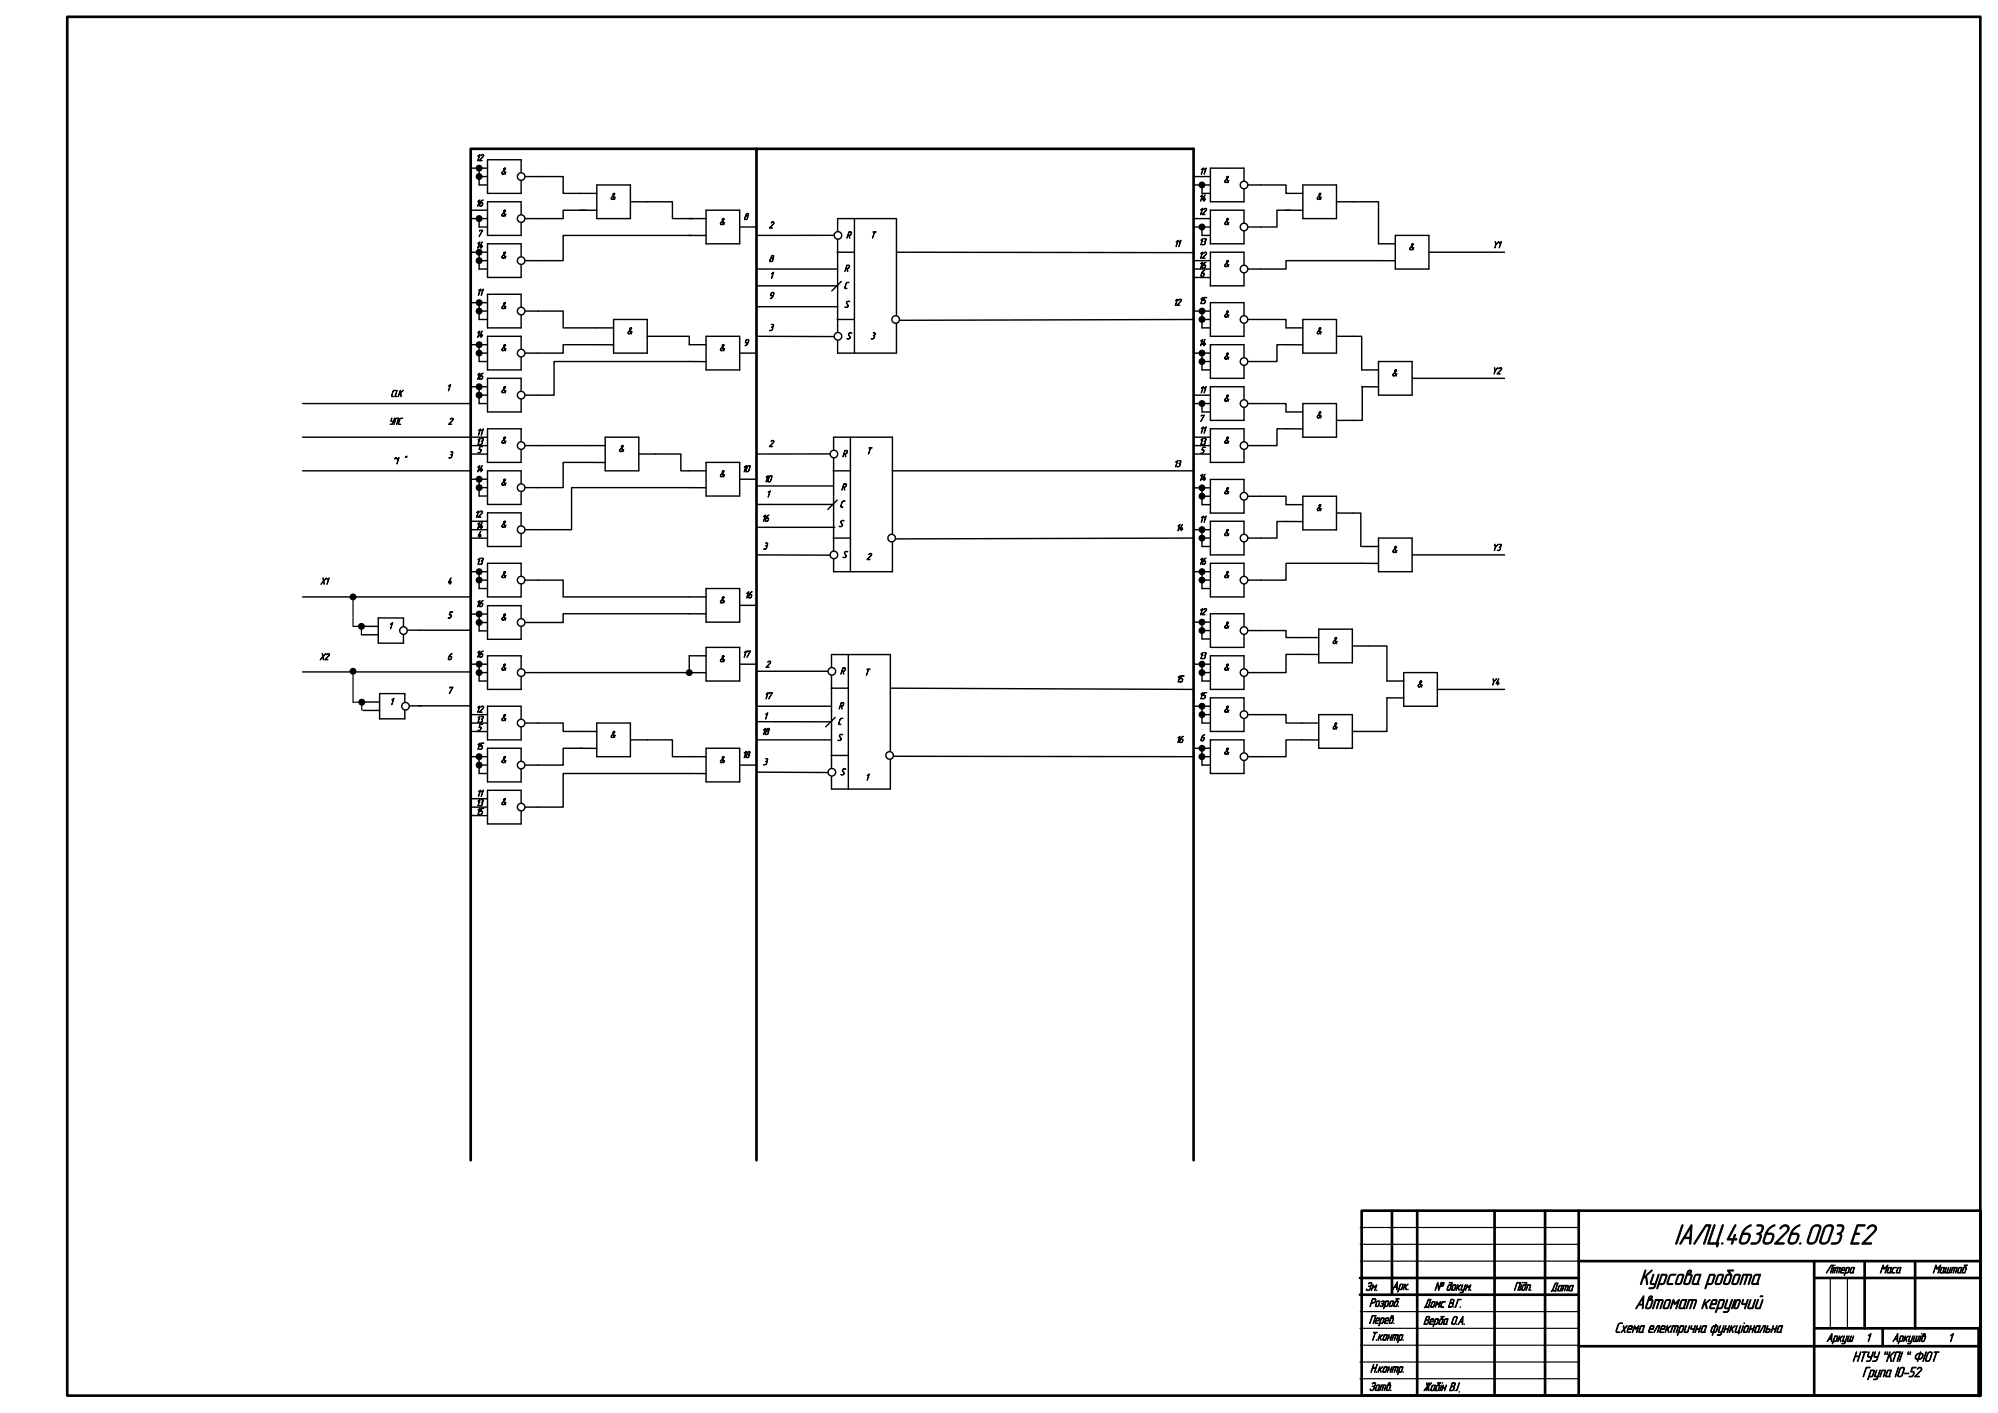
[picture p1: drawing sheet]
<svg xmlns="http://www.w3.org/2000/svg" width="594mm" height="420mm" viewBox="0 0 594 420" stroke-linecap="round" stroke-linejoin="round" font-family="sans-serif">
<path d="M225 44.2h-85v300.8M225 345v-300.7h130v300.7M589 395v-390h-569v410h569" fill="none" stroke="#000" stroke-width=".79"/>
<path d="M105 177.5v6M105 199.6v9.2h2.6M105 183.7v2.4" fill="none" stroke="#000" stroke-width=".35"/>
<path d="M246.9 135h-21.9M247.8 140h5M247.9 130h17.5v40h-17.5zM252.9 130v40M265.4 140h89.6M225 150h22.9M247.8 160h5M249 148.7l-2.8 2.8M355 160l-88.7 .2M225 165l21.9 .1M125 187.4h15" fill="none" stroke="#000" stroke-width=".42"/>
<circle cx="248" cy="135" r="1.13" fill="#fff"/>
<circle cx="248" cy="135" r="1.13" fill="none" stroke="#000" stroke-width=".42"/>
<circle cx="248" cy="165" r="1.13" fill="#fff"/>
<circle cx="248" cy="165" r="1.13" fill="none" stroke="#000" stroke-width=".42"/>
<circle cx="265.2" cy="160" r="1.13" fill="#fff"/>
<g fill="none" stroke="#000" stroke-width=".42">
<path d="M248.1 70h-23.1M249 75h5M249.1 65h17.5v40h-17.5zM254.1 65v40M266.6 75l88.4 .1M225 85h24.1M225 100l23.1 .1M249 95h5M250.2 83.7l-2.8 2.8M355 95l-87.5 .2M225 144.5h22.9"/>
<circle cx="265.2" cy="160" r="1.13"/>
</g>
<circle cx="249.2" cy="70" r="1.13" fill="#fff"/>
<circle cx="249.2" cy="70" r="1.13" fill="none" stroke="#000" stroke-width=".42"/>
<circle cx="249.2" cy="100" r="1.13" fill="#fff"/>
<circle cx="249.2" cy="100" r="1.13" fill="none" stroke="#000" stroke-width=".42"/>
<circle cx="266.4" cy="95" r="1.13" fill="#fff"/>
<g fill="none" stroke="#000" stroke-width=".42">
<path d="M225 80h24.1M225 199.6h21.3M247.3 194.6h17.5v40h-17.5zM252.3 194.6v40M225 214.6h22.3M247.2 204.6h5M248.4 213.3l-2.8 2.8M264.8 204.6l90.2 .4M225 229.6l21.3 .1M247.2 224.6h5M265.7 224.9l89.3 .1"/>
<circle cx="266.4" cy="95" r="1.13"/>
</g>
<circle cx="247.4" cy="199.6" r="1.13" fill="#fff"/>
<circle cx="247.4" cy="199.6" r="1.13" fill="none" stroke="#000" stroke-width=".42"/>
<circle cx="247.4" cy="229.6" r="1.13" fill="#fff"/>
<circle cx="247.4" cy="229.6" r="1.13" fill="none" stroke="#000" stroke-width=".42"/>
<circle cx="264.6" cy="224.6" r="1.13" fill="#fff"/>
<g fill="none" stroke="#000" stroke-width=".42">
<path d="M107.5 186.2h5M107.5 188.8h5M112.5 183.8h7.5v7.5h-7.5zM120 187.4h5M107.9 208.7h5M107.9 211.3h5M112.9 206.3h7.5v7.5h-7.5zM120.4 209.9h5M225 210h22.3"/>
<circle cx="264.6" cy="224.6" r="1.13"/>
</g>
<path d="M105 186.2h2.5v2.6M107.6 208.8v2.3" fill="none" stroke="#000" stroke-width=".35"/>
<circle cx="120" cy="187.5" r="1.13" fill="#fff"/>
<g fill="none" stroke="#000" stroke-width=".42">
<path d="M124.6 209.9h15"/>
<circle cx="120" cy="187.5" r="1.13"/>
</g>
<circle cx="120.6" cy="210" r="1.13" fill="#fff"/>
<g fill="none" stroke="#000" stroke-width=".42">
<path d="M140 50h5M142.5 52.5h2.5M145 47.5h10v10h-10zM155 52.5h5M225 91.2h24.1M90 120h50M90 130h50M90 140h50M225.4 156.8h22.9M90 177.5h50M90 199.8h50M225 220h22.3"/>
<circle cx="120.6" cy="210" r="1.13"/>
</g>
<path d="M588.6 395v20" fill="none" stroke="#000" stroke-width="1.1"/>
<g fill="none" stroke="#000" stroke-width=".35">
<path d="M404.6 370h65M404.6 365h65M404.6 375h65M404.5 395h65M404.6 390h65M404.6 400h65M544.4 380v15M549.5 380v15M404.5 410h65M404.5 405h65"/>
<circle cx="105" cy="177.5" r=".85"/>
<circle cx="105" cy="199.6" r=".85"/>
<circle cx="107.5" cy="186.3" r=".85"/>
<circle cx="107.6" cy="208.8" r=".85"/>
</g>
<g fill="none" stroke="#000" stroke-width=".79">
<path d="M414 360v25M421.5 360v55M444.5 360v55M459.5 360v55M469.5 360v55M405 360h184.1v55h-184.1zM469.5 375h119.1M539.6 375v40M554.6 375v20M569.6 375v20M404.5 385h65M404.5 380h65"/>
<path d="M539.6 395h49.2M539.6 380h49.1M560 394.9v5.1M469.5 400.3h119.1"/>
</g>
<g fill="#000">
<circle cx="105" cy="177.5" r=".85"/>
<circle cx="105" cy="199.6" r=".85"/>
<circle cx="107.5" cy="186.3" r=".85"/>
<circle cx="107.6" cy="208.8" r=".85"/>
</g>
<circle cx="155" cy="52.5" r="1.13" fill="#fff"/>
<g fill="none" stroke="#000" stroke-width=".42">
<path d="M142.5 50v5h2.5M140 62.5h5M140 65h5M145 60h10v10h-10zM155 65h5"/>
<circle cx="155" cy="52.5" r="1.13"/>
</g>
<g fill="#000">
<circle cx="142.5" cy="52.5" r=".85"/>
<circle cx="142.5" cy="50" r=".85"/>
</g>
<g fill="none" stroke="#000" stroke-width=".35">
<circle cx="142.5" cy="52.5" r=".85"/>
<circle cx="142.5" cy="50" r=".85"/>
</g>
<circle cx="155" cy="65" r="1.13" fill="#fff"/>
<g fill="none" stroke="#000" stroke-width=".42">
<path d="M140 75h5M142.5 65v2.5h2.5M142.5 77.5h2.5M145 72.5h10v10h-10zM155 77.5h5"/>
<circle cx="155" cy="65" r="1.13"/>
</g>
<circle cx="142.5" cy="65" r=".85" fill="#000"/>
<circle cx="142.5" cy="65" r=".85" fill="none" stroke="#000" stroke-width=".35"/>
<circle cx="155" cy="77.5" r="1.13" fill="#fff"/>
<g fill="none" stroke="#000" stroke-width=".42">
<path d="M142.5 75v5h2.5M140 90h5M142.5 92.5h2.5M145 87.5h10v10h-10zM155 92.5h5"/>
<circle cx="155" cy="77.5" r="1.13"/>
</g>
<g fill="#000">
<circle cx="142.5" cy="75" r=".85"/>
<circle cx="142.5" cy="77.5" r=".85"/>
</g>
<g fill="none" stroke="#000" stroke-width=".35">
<circle cx="142.5" cy="75" r=".85"/>
<circle cx="142.5" cy="77.5" r=".85"/>
</g>
<circle cx="155" cy="92.5" r="1.13" fill="#fff"/>
<g fill="none" stroke="#000" stroke-width=".42">
<path d="M142.5 90v5h2.5M145 100h10v10h-10zM140 102.5h5M142.5 105h2.5M155 105h5"/>
<circle cx="155" cy="92.5" r="1.13"/>
</g>
<g fill="#000">
<circle cx="142.5" cy="90" r=".85"/>
<circle cx="142.5" cy="92.5" r=".85"/>
</g>
<g fill="none" stroke="#000" stroke-width=".35">
<circle cx="142.5" cy="90" r=".85"/>
<circle cx="142.5" cy="92.5" r=".85"/>
</g>
<circle cx="155" cy="105" r="1.13" fill="#fff"/>
<g fill="none" stroke="#000" stroke-width=".42">
<path d="M140 115h5M142.5 102.5v5h2.5M142.5 117.5h2.5M145 112.5h10v10h-10zM155 117.5h5"/>
<circle cx="155" cy="105" r="1.13"/>
</g>
<g fill="#000">
<circle cx="142.5" cy="105" r=".85"/>
<circle cx="142.5" cy="102.5" r=".85"/>
</g>
<g fill="none" stroke="#000" stroke-width=".35">
<circle cx="142.5" cy="105" r=".85"/>
<circle cx="142.5" cy="102.5" r=".85"/>
</g>
<circle cx="155" cy="117.5" r="1.13" fill="#fff"/>
<g fill="none" stroke="#000" stroke-width=".42">
<path d="M142.5 115v5h2.5M145 140h10v10h-10zM140 142.5h5M142.5 145h2.5M155 145h5"/>
<circle cx="155" cy="117.5" r="1.13"/>
</g>
<g fill="#000">
<circle cx="142.5" cy="117.5" r=".85"/>
<circle cx="142.5" cy="115" r=".85"/>
</g>
<g fill="none" stroke="#000" stroke-width=".35">
<circle cx="142.5" cy="117.5" r=".85"/>
<circle cx="142.5" cy="115" r=".85"/>
</g>
<circle cx="155" cy="145" r="1.13" fill="#fff"/>
<g fill="none" stroke="#000" stroke-width=".42">
<path d="M140 130h5M140 132.5h5M140 135h5M145 127.5h10v10h-10zM155 132.5h5M142.5 142.5v5h2.5"/>
<circle cx="155" cy="145" r="1.13"/>
</g>
<g fill="#000">
<circle cx="142.5" cy="145" r=".85"/>
<circle cx="142.5" cy="142.5" r=".85"/>
</g>
<g fill="none" stroke="#000" stroke-width=".35">
<circle cx="142.5" cy="145" r=".85"/>
<circle cx="142.5" cy="142.5" r=".85"/>
</g>
<circle cx="155" cy="132.5" r="1.13" fill="#fff"/>
<g fill="none" stroke="#000" stroke-width=".42">
<path d="M140 155h5M140 157.5h5M140 160h5M145 152.5h10v10h-10zM155 157.5h5"/>
<circle cx="155" cy="132.5" r="1.13"/>
</g>
<circle cx="155" cy="157.5" r="1.13" fill="#fff"/>
<g fill="none" stroke="#000" stroke-width=".42">
<path d="M140 170h5M142.5 172.5h2.5M145 167.5h10v10h-10zM155 172.5h5"/>
<circle cx="155" cy="157.5" r="1.13"/>
</g>
<circle cx="155" cy="172.5" r="1.13" fill="#fff"/>
<g fill="none" stroke="#000" stroke-width=".42">
<path d="M142.5 170v5h2.5M140 182.6h5M142.5 185.1h2.5M145 180.1h10v10h-10zM155 185.1h5"/>
<circle cx="155" cy="172.5" r="1.13"/>
</g>
<g fill="#000">
<circle cx="142.5" cy="170" r=".85"/>
<circle cx="142.5" cy="172.5" r=".85"/>
</g>
<g fill="none" stroke="#000" stroke-width=".35">
<circle cx="142.5" cy="170" r=".85"/>
<circle cx="142.5" cy="172.5" r=".85"/>
</g>
<circle cx="155" cy="185.1" r="1.13" fill="#fff"/>
<g fill="none" stroke="#000" stroke-width=".42">
<path d="M140 197.5h5M142.5 182.6v5h2.5M145 195h10v10h-10zM142.5 200h2.5M155 200h5"/>
<circle cx="155" cy="185.1" r="1.13"/>
</g>
<g fill="#000">
<circle cx="142.5" cy="185.1" r=".85"/>
<circle cx="142.5" cy="182.6" r=".85"/>
</g>
<g fill="none" stroke="#000" stroke-width=".35">
<circle cx="142.5" cy="185.1" r=".85"/>
<circle cx="142.5" cy="182.6" r=".85"/>
</g>
<circle cx="155" cy="200" r="1.13" fill="#fff"/>
<g fill="none" stroke="#000" stroke-width=".42">
<path d="M142.5 197.5v5h2.5M140 212.5h5M140 215h5M140 217.5h5M145 210h10v10h-10zM155 215h5"/>
<circle cx="155" cy="200" r="1.13"/>
</g>
<g fill="#000">
<circle cx="142.5" cy="197.5" r=".85"/>
<circle cx="142.5" cy="200" r=".85"/>
</g>
<g fill="none" stroke="#000" stroke-width=".35">
<circle cx="142.5" cy="197.5" r=".85"/>
<circle cx="142.5" cy="200" r=".85"/>
</g>
<circle cx="155" cy="215" r="1.13" fill="#fff"/>
<g fill="none" stroke="#000" stroke-width=".42">
<path d="M140 225h5M142.5 227.5h2.5M145 222.5h10v10h-10zM155 227.5h5"/>
<circle cx="155" cy="215" r="1.13"/>
</g>
<circle cx="155" cy="227.5" r="1.13" fill="#fff"/>
<g fill="none" stroke="#000" stroke-width=".42">
<path d="M140 237.5h5M140 240h5M142.5 225v5h2.5M145 235h10v10h-10zM155 240h5M140 242.5h5"/>
<circle cx="155" cy="227.5" r="1.13"/>
</g>
<g fill="#000">
<circle cx="142.5" cy="227.5" r=".85"/>
<circle cx="142.5" cy="225" r=".85"/>
</g>
<g fill="none" stroke="#000" stroke-width=".35">
<circle cx="142.5" cy="227.5" r=".85"/>
<circle cx="142.5" cy="225" r=".85"/>
</g>
<circle cx="155" cy="240" r="1.13" fill="#fff"/>
<g fill="none" stroke="#000" stroke-width=".42">
<path d="M160 52.5h7.5v5h10M177.5 55h10v10h-10zM355 55h5M355 52.5h5M360 50h10v10h-10zM370 55h5M172.5 62.5h5M174.3 62.5h-6.8v2.5h-7.5M187.5 60h12.5v5h6M205 65h5M205 70h5M205.6 70h-38.1v7.5h-7.5"/>
<path d="M210 62.5h10v10h-10zM220 67.5h5M160 92.5h7.5v5h15M182.5 95h10v10h-10zM192.5 100h12.5v2.5h5M210 100h10v10h-10zM182.5 102.5h-15v2.5h-7.5M210 107.5h-45.2v10h-4.8M220 105h5M160 132.5h20M180 137.5h-12.5v7.5h-7.5M180 130h10v10h-10z"/>
<path d="M190 135h12.5v5h7.5M210 137.5h10v10h-10zM210 145h-40v12.5h-10M220 142.5h5M160 172.5h7.5v5h42.5M210 175h10v10h-10zM205 182.5h5M205.1 182.5h-37.6v2.6h-7.5M210 192.5h10v10h-10zM210 195h-5v5M220 180h5M220 197.5h5"/>
<path d="M160 215h7.5v2.5h10M160 200h45M177.5 215h10v10h-10zM187.5 220h12.5v5h10M205 200h5M172.5 222.5h5M173.1 222.5h-5.6v5h-7.5M210 230h-42.5v10h-7.5M210 222.5h10v10h-10zM220 227.5h5"/>
<circle cx="155" cy="240" r="1.13"/>
</g>
<circle cx="205" cy="200" r=".85" fill="#000"/>
<circle cx="205" cy="200" r=".85" fill="none" stroke="#000" stroke-width=".35"/>
<circle cx="370" cy="55" r="1.13" fill="#fff"/>
<g fill="none" stroke="#000" stroke-width=".42">
<path d="M357.5 55v2.5h2.5M355 65h5M355 67.5h5M360 62.5h10v10h-10zM370 67.5h5"/>
<circle cx="370" cy="55" r="1.13"/>
</g>
<circle cx="357.5" cy="55" r=".85" fill="#000"/>
<circle cx="357.5" cy="55" r=".85" fill="none" stroke="#000" stroke-width=".35"/>
<circle cx="370" cy="67.5" r="1.13" fill="#fff"/>
<g fill="none" stroke="#000" stroke-width=".42">
<path d="M355 77.5h5M355 80h5M357.5 67.5v2.5h2.5M360 75h10v10h-10zM370 80h5M355 82.5h5"/>
<circle cx="370" cy="67.5" r="1.13"/>
</g>
<circle cx="357.5" cy="67.5" r=".85" fill="#000"/>
<circle cx="357.5" cy="67.5" r=".85" fill="none" stroke="#000" stroke-width=".35"/>
<circle cx="370" cy="80" r="1.13" fill="#fff"/>
<g fill="none" stroke="#000" stroke-width=".42">
<path d="M355 92.5h5M357.5 95h2.5M360 90h10v10h-10zM370 95h5"/>
<circle cx="370" cy="80" r="1.13"/>
</g>
<circle cx="370" cy="95" r="1.13" fill="#fff"/>
<g fill="none" stroke="#000" stroke-width=".42">
<path d="M357.5 92.5v5h2.5M355 105h5M357.5 107.5h2.5M360 102.5h10v10h-10zM370 107.5h5"/>
<circle cx="370" cy="95" r="1.13"/>
</g>
<g fill="#000">
<circle cx="357.5" cy="95" r=".85"/>
<circle cx="357.5" cy="92.5" r=".85"/>
</g>
<g fill="none" stroke="#000" stroke-width=".35">
<circle cx="357.5" cy="95" r=".85"/>
<circle cx="357.5" cy="92.5" r=".85"/>
</g>
<circle cx="370" cy="107.5" r="1.13" fill="#fff"/>
<g fill="none" stroke="#000" stroke-width=".42">
<path d="M355 117.5h5M357.5 105v5h2.5M360 115h10v10h-10zM355 120h5M370 120h5"/>
<circle cx="370" cy="107.5" r="1.13"/>
</g>
<g fill="#000">
<circle cx="357.5" cy="105" r=".85"/>
<circle cx="357.5" cy="107.5" r=".85"/>
</g>
<g fill="none" stroke="#000" stroke-width=".35">
<circle cx="357.5" cy="105" r=".85"/>
<circle cx="357.5" cy="107.5" r=".85"/>
</g>
<circle cx="370" cy="120" r="1.13" fill="#fff"/>
<g fill="none" stroke="#000" stroke-width=".42">
<path d="M355 130h5M355 132.5h5M355 135h5M357.5 120v2.5h2.5M360 127.5h10v10h-10zM370 132.5h5"/>
<circle cx="370" cy="120" r="1.13"/>
</g>
<circle cx="357.5" cy="120" r=".85" fill="#000"/>
<circle cx="357.5" cy="120" r=".85" fill="none" stroke="#000" stroke-width=".35"/>
<circle cx="370" cy="132.5" r="1.13" fill="#fff"/>
<g fill="none" stroke="#000" stroke-width=".42">
<path d="M355 145.1h5M357.5 147.6h2.5M360 142.6h10v10h-10zM370 147.6h5"/>
<circle cx="370" cy="132.5" r="1.13"/>
</g>
<circle cx="370" cy="147.6" r="1.13" fill="#fff"/>
<g fill="none" stroke="#000" stroke-width=".42">
<path d="M355 157.5h5M357.5 145.1v5h2.5M357.5 160h2.5M360 155h10v10h-10zM370 160h5"/>
<circle cx="370" cy="147.6" r="1.13"/>
</g>
<g fill="#000">
<circle cx="357.5" cy="145.1" r=".85"/>
<circle cx="357.5" cy="147.6" r=".85"/>
</g>
<g fill="none" stroke="#000" stroke-width=".35">
<circle cx="357.5" cy="145.1" r=".85"/>
<circle cx="357.5" cy="147.6" r=".85"/>
</g>
<circle cx="370" cy="160" r="1.13" fill="#fff"/>
<g fill="none" stroke="#000" stroke-width=".42">
<path d="M357.5 157.5v5h2.5M355 170h5M357.5 172.5h2.5M360 167.5h10v10h-10zM370 172.5h5"/>
<circle cx="370" cy="160" r="1.13"/>
</g>
<g fill="#000">
<circle cx="357.5" cy="157.5" r=".85"/>
<circle cx="357.5" cy="160" r=".85"/>
</g>
<g fill="none" stroke="#000" stroke-width=".35">
<circle cx="357.5" cy="157.5" r=".85"/>
<circle cx="357.5" cy="160" r=".85"/>
</g>
<circle cx="370" cy="172.5" r="1.13" fill="#fff"/>
<g fill="none" stroke="#000" stroke-width=".42">
<path d="M357.5 170v5h2.5M355 185h5M357.5 187.5h2.5M360 182.5h10v10h-10zM370 187.5h5"/>
<circle cx="370" cy="172.5" r="1.13"/>
</g>
<g fill="#000">
<circle cx="357.5" cy="170" r=".85"/>
<circle cx="357.5" cy="172.5" r=".85"/>
</g>
<g fill="none" stroke="#000" stroke-width=".35">
<circle cx="357.5" cy="170" r=".85"/>
<circle cx="357.5" cy="172.5" r=".85"/>
</g>
<circle cx="370" cy="187.5" r="1.13" fill="#fff"/>
<g fill="none" stroke="#000" stroke-width=".42">
<path d="M355 197.5h5M357.5 185v5h2.5M360 195h10v10h-10zM357.5 200h2.5M370 200h5"/>
<circle cx="370" cy="187.5" r="1.13"/>
</g>
<g fill="#000">
<circle cx="357.5" cy="185" r=".85"/>
<circle cx="357.5" cy="187.5" r=".85"/>
</g>
<g fill="none" stroke="#000" stroke-width=".35">
<circle cx="357.5" cy="185" r=".85"/>
<circle cx="357.5" cy="187.5" r=".85"/>
</g>
<circle cx="370" cy="200" r="1.13" fill="#fff"/>
<g fill="none" stroke="#000" stroke-width=".42">
<path d="M357.5 197.5v5h2.5M355 210h5M357.5 212.5h2.5M360 207.5h10v10h-10zM370 212.5h5"/>
<circle cx="370" cy="200" r="1.13"/>
</g>
<g fill="#000">
<circle cx="357.5" cy="197.5" r=".85"/>
<circle cx="357.5" cy="200" r=".85"/>
</g>
<g fill="none" stroke="#000" stroke-width=".35">
<circle cx="357.5" cy="197.5" r=".85"/>
<circle cx="357.5" cy="200" r=".85"/>
</g>
<circle cx="370" cy="212.5" r="1.13" fill="#fff"/>
<g fill="none" stroke="#000" stroke-width=".42">
<path d="M357.5 210v5h2.5M360 220h10v10h-10zM355 222.5h5M357.5 225h2.5M370 225h5"/>
<circle cx="370" cy="212.5" r="1.13"/>
</g>
<g fill="#000">
<circle cx="357.5" cy="212.5" r=".85"/>
<circle cx="357.5" cy="210" r=".85"/>
</g>
<g fill="none" stroke="#000" stroke-width=".35">
<circle cx="357.5" cy="212.5" r=".85"/>
<circle cx="357.5" cy="210" r=".85"/>
</g>
<circle cx="370" cy="225" r="1.13" fill="#fff"/>
<g fill="none" stroke="#000" stroke-width=".42">
<path d="M375 55h7.5v2.5h.2M382.5 57.5h5M387.5 55h10v10h-10zM382.5 62.5h5M383.5 62.5h-3.7v5h-4.8M397.5 60h12.5v12.5h5M415 77.5h-32.5v2.5h-7.5M415 70h10v10h-10zM425 75h22.5M375 95h7.5v2.5h5M387.5 95h10v10h-10zM397.5 100h7.5v10h5"/>
<path d="M387.5 102.5h-7.7v5h-4.8M405 115h5M405.2 115v10h-7.7M410 107.5h10v10h-10zM420 112.5h27.5M375 120h7.5v2.5h5M387.5 127.5h-7.7v5h-4.8M387.5 120h10v10h-10zM375 147.6h7.5v2.5h5M382.5 155.1h5M382.7 155.1h-2.9v4.9h-4.8M387.5 147.6h10v10h-10z"/>
<path d="M397.5 152.6h7.2v9.9M410 160h10v10h-10zM405 162.5h5M410 167.5h-27.5v5h-7.5M420 165h27.5M375 187.5h7.5v2.1h9.7M392.2 194.6h-9.7v5.4h-7.5M392.2 187.1h10v10h-10zM402.2 192.1h10.3v10.4h5M375 212.5h7.5v2.5h9.7M392.2 212.5h10v10h-10zM417.5 207.5h-5v10h-10.3"/>
<path d="M417.5 200h10v10h-10zM427.5 205h20M357.5 222.5v5h2.5M392.2 220h-9.7v5h-7.5"/>
<circle cx="370" cy="225" r="1.13"/>
</g>
<g fill="#000">
<circle cx="357.5" cy="222.5" r=".85"/>
<circle cx="357.5" cy="225" r=".85"/>
</g>
<g fill="none" stroke="#000" stroke-width=".35">
<circle cx="357.5" cy="222.5" r=".85"/>
<circle cx="357.5" cy="225" r=".85"/>
</g>
<text font-size="8.9" x="497.9" y="370">ІАЛЦ.463626.003 Е2</text>
<text font-size="6.7" x="487.5" y="382">Курсова робота</text>
<text font-size="5.9" x="486.2" y="389.2">Автомат керуючий</text>
<g font-size="4.5">
<text x="480.2" y="396.2">Схема електрична функціональна</text>
<text x="550.9" y="404.9">НТУУ ``КПІ `` ФІОТ</text>
<text x="553.9" y="409.4">Група ІО-52</text>
</g>
<g font-size="3.7">
<text x="406.1" y="383.8">Зм.</text>
<text x="414" y="383.5">Арк.</text>
<text x="426.6" y="383.7">№ докум.</text>
<text x="450.2" y="383.7">Підп.</text>
<text x="461.2" y="383.9">Дата</text>
<text x="543" y="378.6">Літера</text>
<text x="559" y="378.6">Маса</text>
<text x="574.8" y="378.6">Маштаб</text>
<text x="407.2" y="388.5">Розроб.</text>
<text x="423.5" y="388.7">Домс В.Г.</text>
<text x="407.1" y="393.6">Перев.</text>
<text x="423.3" y="393.8">Верба О.А.</text>
<text x="407.5" y="398.6">Т.контр.</text>
<text x="543.2" y="398.9">Аркуш</text>
<text x="554.9" y="398.9">1</text>
<text x="562.8" y="398.9">Аркушів</text>
<text x="579.4" y="398.9">1</text>
<text x="407.2" y="413.5">Затв.</text>
<text x="407.5" y="408.1">Н.контр.</text>
<text x="423.3" y="413.6">Жабін В.І.</text>
</g>
<g font-size="3">
<text x="141.5" y="47.8">12</text>
<text x="148.9" y="51.8">&amp;</text>
<text x="356.7" y="51.8">11</text>
<text x="181.4" y="59.3">&amp;</text>
<text x="356.5" y="59.8">14</text>
<text x="363.9" y="54.3">&amp;</text>
<text x="391.4" y="59.3">&amp;</text>
<text x="141.5" y="61.3">16</text>
<text x="148.9" y="64.3">&amp;</text>
<text x="221.1" y="65.3">8</text>
<text x="356.5" y="63.8">12</text>
<text x="141.9" y="70.3">7</text>
<text x="213.9" y="66.8">&amp;</text>
<text x="228.6" y="67.8">2</text>
<text x="251.7" y="70.8">R</text>
<text x="258.9" y="70.8">T</text>
<text x="363.9" y="66.8">&amp;</text>
<text x="141.5" y="73.8">14</text>
<text x="148.9" y="76.8">&amp;</text>
<text x="228.6" y="77.8">8</text>
<text x="349.2" y="73.3">11</text>
<text x="356.5" y="76.8">12</text>
<text x="356.5" y="72.8">13</text>
<text x="418.9" y="74.3">&amp;</text>
<text x="443.9" y="73.7">Y1</text>
<text x="228.8" y="82.8">1</text>
<text x="251.1" y="80.7">R</text>
<text x="356.5" y="79.8">16</text>
<text x="356.9" y="82.2">6</text>
<text x="363.9" y="79.3">&amp;</text>
<text x="141.7" y="87.8">11</text>
<text x="228.6" y="88.8">9</text>
<text x="250.9" y="85.8">C</text>
<text x="148.9" y="91.8">&amp;</text>
<text x="251.1" y="91.4">S</text>
<text x="349" y="90.8">12</text>
<text x="356.5" y="90.3">15</text>
<text x="363.9" y="94.3">&amp;</text>
<text x="141.5" y="100.3">14</text>
<text x="186.4" y="99.3">&amp;</text>
<text x="228.7" y="98.3">3</text>
<text x="251.7" y="100.8">S</text>
<text x="258.9" y="100.8">3</text>
<text x="391.4" y="99.3">&amp;</text>
<text x="148.9" y="104.3">&amp;</text>
<text x="213.9" y="104.3">&amp;</text>
<text x="221.1" y="102.8">9</text>
<text x="356.5" y="102.8">14</text>
<text x="363.9" y="106.8">&amp;</text>
<text x="141.5" y="112.8">16</text>
<text x="413.9" y="111.8">&amp;</text>
<text x="443.7" y="111.2">Y2</text>
<text x="116.2" y="118">CLK</text>
<text x="132.8" y="116.2">1</text>
<text x="148.9" y="116.8">&amp;</text>
<text x="356.7" y="116.8">11</text>
<text x="363.9" y="119.3">&amp;</text>
<text x="356.5" y="125.3">7</text>
<text x="391.4" y="124.3">&amp;</text>
<text x="115.7" y="126.2">УПС</text>
<text x="133.2" y="126.2">2</text>
<text x="141.7" y="129.4">11</text>
<text x="148.9" y="131.8">&amp;</text>
<text x="356.7" y="128.8">11</text>
<text x="363.9" y="131.8">&amp;</text>
<text x="116.7" y="138">“1 ”</text>
<text x="133.3" y="136.2">3</text>
<text x="141.5" y="132.2">13</text>
<text x="141.9" y="134.6">5</text>
<text x="183.9" y="134.3">&amp;</text>
<text x="228.6" y="132.8">2</text>
<text x="250.5" y="135.8">R</text>
<text x="257.7" y="135">T</text>
<text x="356.5" y="132.2">13</text>
<text x="356.9" y="134.8">5</text>
<text x="141.5" y="140.3">14</text>
<text x="213.9" y="141.8">&amp;</text>
<text x="220.7" y="140.3">10</text>
<text x="227.2" y="143.3">10</text>
<text x="349" y="138.8">13</text>
<text x="356.5" y="142.9">14</text>
<text x="148.9" y="144.3">&amp;</text>
<text x="227.8" y="147.8">1</text>
<text x="250.2" y="145.7">R</text>
<text x="363.9" y="146.9">&amp;</text>
<text x="141.1" y="153.8">12</text>
<text x="226.5" y="155">16</text>
<text x="249.7" y="150.8">C</text>
<text x="356.7" y="155.3">11</text>
<text x="391.4" y="151.9">&amp;</text>
<text x="141.5" y="157.2">14</text>
<text x="141.9" y="159.8">4</text>
<text x="148.9" y="156.8">&amp;</text>
<text x="249.4" y="156.6">S</text>
<text x="349.7" y="157.8">14</text>
<text x="363.9" y="159.3">&amp;</text>
<text x="141.5" y="167.8">13</text>
<text x="226.9" y="163.3">3</text>
<text x="250.5" y="165.8">S</text>
<text x="257.7" y="166.4">2</text>
<text x="356.5" y="167.8">16</text>
<text x="413.9" y="164.3">&amp;</text>
<text x="443.8" y="163.7">Y3</text>
<text x="95.2" y="173.8">X1</text>
<text x="133" y="173.7">4</text>
<text x="148.9" y="171.8">&amp;</text>
<text x="363.9" y="171.8">&amp;</text>
<text x="213.9" y="179.3">&amp;</text>
<text x="221.5" y="177.8">16</text>
<text x="133.1" y="183.8">5</text>
<text x="141.5" y="180.4">16</text>
<text x="148.9" y="184.4">&amp;</text>
<text x="356.5" y="182.8">12</text>
<text x="115.5" y="187">1</text>
<text x="363.9" y="186.8">&amp;</text>
<text x="396.2" y="191.4">&amp;</text>
<text x="95" y="196.2">X2</text>
<text x="133" y="196.2">6</text>
<text x="141.5" y="195.5">16</text>
<text x="213.9" y="196.8">&amp;</text>
<text x="220.7" y="195.5">17</text>
<text x="356.5" y="195.9">13</text>
<text x="148.9" y="199.3">&amp;</text>
<text x="227.6" y="198.5">2</text>
<text x="249.9" y="200.5">R</text>
<text x="257.1" y="200.8">T</text>
<text x="349.8" y="202.8">15</text>
<text x="363.9" y="199.3">&amp;</text>
<text x="443.3" y="203.7">Y4</text>
<text x="115.9" y="209.5">1</text>
<text x="133" y="206.2">7</text>
<text x="227.2" y="207.8">17</text>
<text x="356.5" y="207.8">15</text>
<text x="421.4" y="204.3">&amp;</text>
<text x="141.5" y="211.8">12</text>
<text x="141.5" y="214.8">13</text>
<text x="148.9" y="214.3">&amp;</text>
<text x="227.1" y="213.8">1</text>
<text x="249.1" y="215.5">C</text>
<text x="249.4" y="210.8">R</text>
<text x="363.9" y="211.8">&amp;</text>
<text x="141.9" y="217.2">5</text>
<text x="181.4" y="219.3">&amp;</text>
<text x="226.5" y="218.5">18</text>
<text x="249" y="220.2">S</text>
<text x="349.7" y="220.8">16</text>
<text x="356.9" y="220.3">6</text>
<text x="396.2" y="216.8">&amp;</text>
<text x="141.5" y="222.8">15</text>
<text x="148.9" y="226.8">&amp;</text>
<text x="213.9" y="226.8">&amp;</text>
<text x="220.7" y="225.3">18</text>
<text x="226.9" y="227.5">3</text>
<text x="363.9" y="224.3">&amp;</text>
<text x="249.9" y="230.5">S</text>
<text x="257.3" y="232">1</text>
<text x="141.5" y="239.6">13</text>
<text x="141.7" y="236.8">11</text>
<text x="148.9" y="239.3">&amp;</text>
<text x="141.5" y="242.2">15</text>
</g>
</svg>
